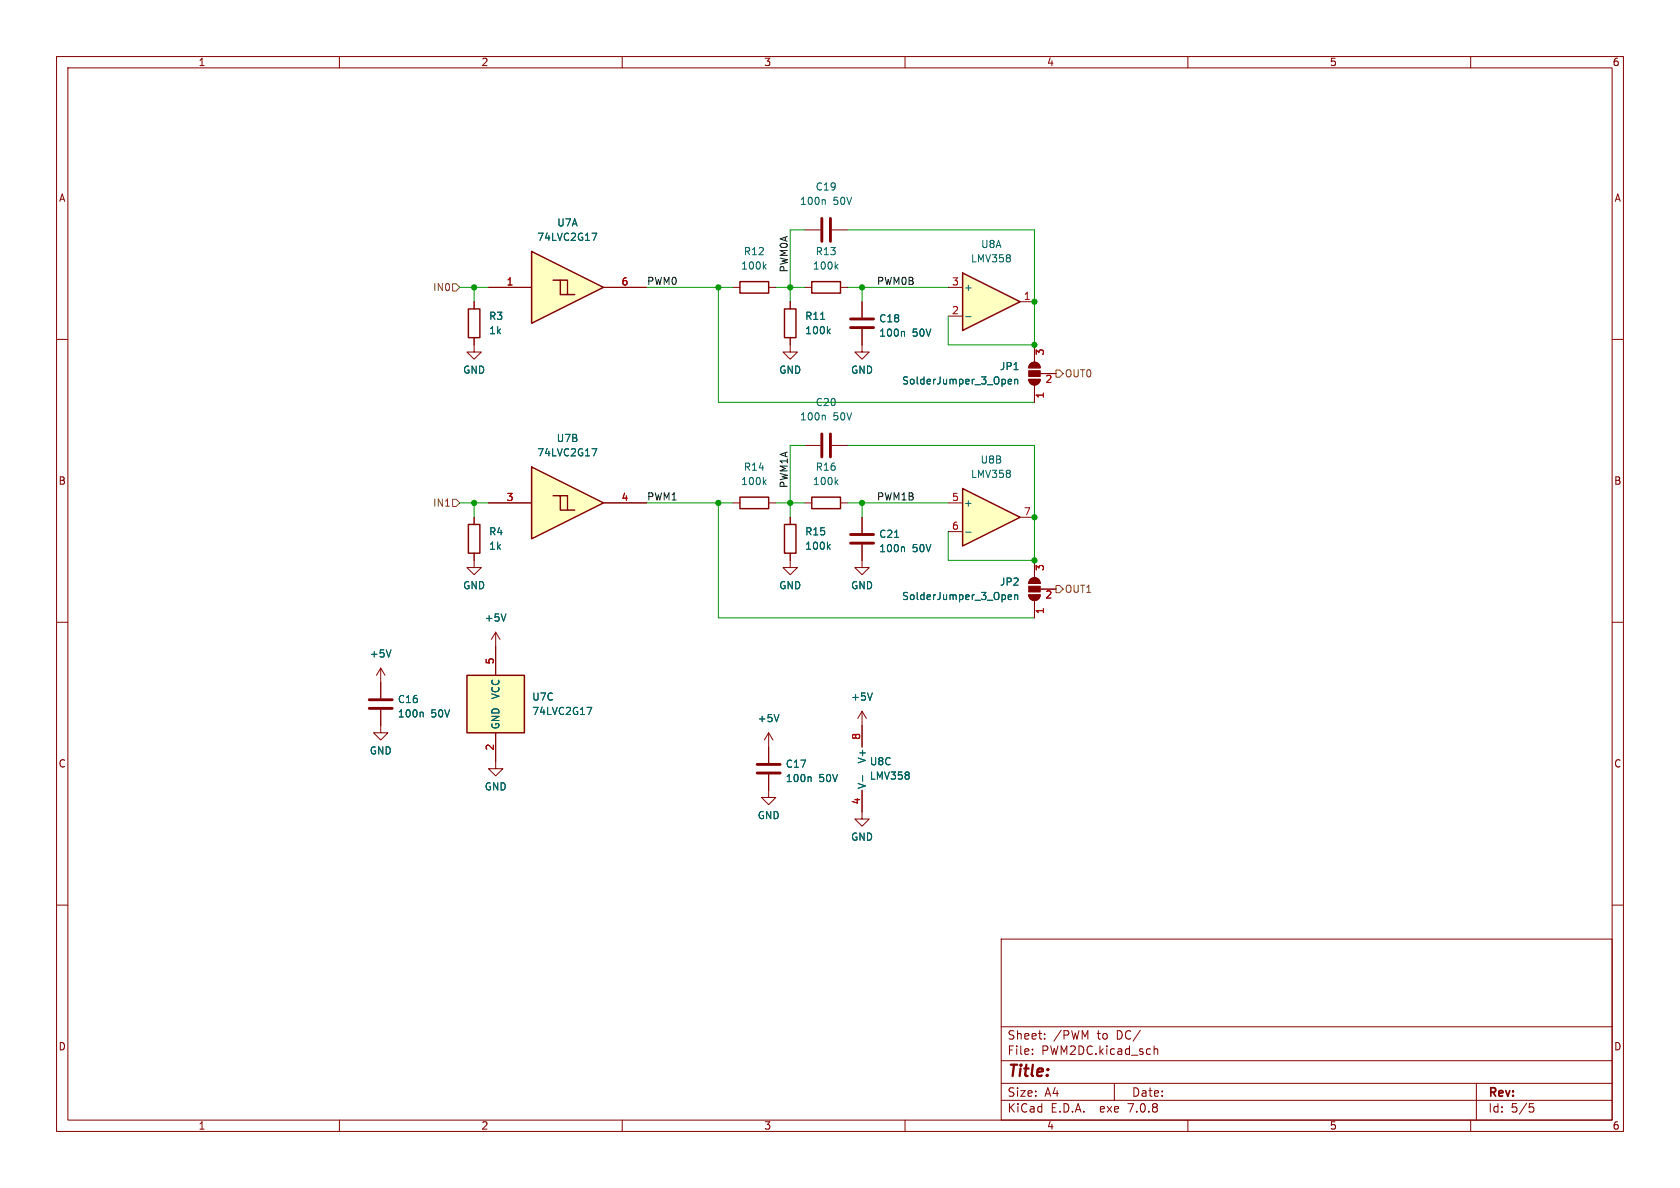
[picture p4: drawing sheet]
<svg xmlns="http://www.w3.org/2000/svg" width="297mm" height="210mm" viewBox="0 0 297 210" stroke-linecap="round" stroke-linejoin="round" font-family="sans-serif">
<g fill="none" stroke="#840000" stroke-width=".18">
<path d="M10 10h277v190h-277zM12 12h273v186h-273zM60 10v2M110 10v2M160 10v2M210 10v2M260 10v2M10 60h2M83.8 59.7v2.5h1.3l-1.3 1.3-1.3-1.3h1.3M83.8 53.3v1.3M285 60h2M181.9 67.1h2a1.02 1.02 0 0 1-1 1 1.02 1.02 0 0 1-1-1z"/>
<path d="M182.2 64.3a1.02 1.02 0 0 1 1.1-.2 1.02 1.02 0 0 1 .6 .9h-2zM182.9 61v3M182.9 68.1v3M183.9 66h2.8M10 110h2M67.3 118.1l-.8 1.3M67.3 118.1v5.3M67.3 118.1l.8 1.3M87.6 111.8v7.6M87.6 111.8l-.7 1.2M87.6 111.8l.8 1.2M285 110h2"/>
<path d="M67.3 125.5v4h1.3l-1.3 1.3-1.3-1.3h1.3M87.6 129.5v6.4h1.3l-1.3 1.3-1.2-1.3h1.2M135.9 136.9v4.1h1.3l-1.3 1.2-1.3-1.2h1.3M135.9 129.5l-.8 1.3M135.9 129.5v5.4M135.9 129.5l.8 1.3M152.4 125.7l-.8 1.3M152.4 125.7v2.6M152.4 125.7l.8 1.3M10 160h2M285 160h2M177 166h108v32h-108z"/>
<path d="M60 198v2M110 198v2M160 198v2M177 194.5h108M177 191.5h108M177 187.5h108M177 181.5h108M182.5 186.3v.1M182.5 185.5v.1M184.7 183.6v.1M184.7 182.8v.1M197 191.5v3"/>
<path d="M204 184.9v1.5M204 185.5l.2-.1 .4 .1 .1 .9M210 198v2M260 198v2M261 191.5v6.5M270.4 195.1h.7M270.5 195.7h.4l.3 .3-.2 .5-.5 .1"/>
</g>
<path d="M178.2 67.5l.6-.2v-.2l-.4-.1-.2 .2 .1 .6h.5M179.4 67.2l.2-.2 .3 .1v.8M179.4 67v.9M69.1 114.9l-.4 1.2M89.4 108.5l-.4 1.3M74.6 125.9l.2 .2v.6M103.8 125h.8l-.5 1.3M137.7 126.3l-.4 1.3M143.2 137.3l.2 .2v.7M154.2 122.5l-.4 1.3" fill="none" stroke="#006464" stroke-width=".18"/>
<g fill="#840000" stroke="#840000" stroke-width=".18">
<path d="M181.9 67.1h2a1.02 1.02 0 0 1-1 1 1.02 1.02 0 0 1-1-1z"/>
<path d="M181.9 65.5h2v1h-2z"/>
<path d="M182.2 64.3a1.02 1.02 0 0 1 1.1-.2 1.02 1.02 0 0 1 .6 .9h-2z"/>
</g>
<path d="M82.8 54.6h2v5.1h-2zM82.5 119.4h10.2v10.1h-10.2z" fill="none" stroke="#840000" stroke-width=".25"/>
<path d="M82.5 119.4h10.2v10.1h-10.2z" fill="#ffffc2" stroke="#ffffc2" stroke-width=".18"/>
<path d="M65.3 125.2h4M65.3 123.7h4M133.9 136.7h4M133.9 135.1h4" fill="none" stroke="#840000" stroke-width=".51"/>
<g fill="#ffffc2">
<path d="M99.1 49.5h1.2v2.6z"/>
<path d="M94 44.5l12.7 6.3-12.7 6.4z"/>
<path d="M97.8 49.5l3.8 2.6h-2.5v-2.6z"/>
</g>
<path d="M94 44.5l12.7 6.3-12.7 6.4zM97.8 49.5h1.3v2.6h2.5M99.1 49.5h1.2v2.6M130.8 49.8h5.1v2h-5.1zM143.5 49.8h5.1v2h-5.1z" fill="none" stroke="#840000" stroke-width=".25"/>
<path d="M86.4 50.8h7.6M106.7 50.8h7.6M129.5 50.8h1.3M135.9 50.8h1.3M142.2 50.8h1.3M148.6 50.8h1.3M152.4 58.2v4h1.3l-1.3 1.3-1.3-1.3h1.3M152.4 53.3v2.8M139.7 61v1.2h1.3l-1.3 1.3-1.3-1.3h1.3M139.7 99.1v1.2h1.3l-1.3 1.3-1.3-1.3h1.3M152.4 139.7v5.1h1.3l-1.3 1.3-1.3-1.3h1.3M152.4 128.3v3.8" fill="none" stroke="#840000" stroke-width=".18"/>
<path d="M104.7 41.2h.8l-.5 1.3M135.1 47.1l.3 .5M135.4 46.7l-.4 .5M147.8 47.1l.3 .5M148.1 46.7l-.4 .5M159.7 58.6l.2 .2v.6M152.5 137.1v1" fill="none" stroke="#006464" stroke-width=".18"/>
<path d="M150.4 57.9h4M150.4 56.4h4" fill="none" stroke="#840000" stroke-width=".51"/>
<path d="M170.2 48.3l10.1 5-10.1 5.1z" fill="#ffffc2"/>
<path d="M138.7 54.6h2v5.1h-2zM170.2 48.3l10.1 5-10.1 5.1zM130.8 87.9h5.1v2h-5.1zM138.7 92.7h2v5.1h-2zM143.5 87.9h5.1v2h-5.1z" fill="none" stroke="#840000" stroke-width=".25"/>
<g fill="none" stroke="#840000" stroke-width=".18">
<path d="M139.7 53.3v1.3M139.7 59.7v1.3M142.2 40.6h2.8M147.1 40.6h2.8M167.6 55.9h2.6M167.6 50.8h2.6M180.3 53.3h2.6M142.2 78.7h2.8M147.1 78.7h2.8M129.5 88.9h1.3M135.9 88.9h1.3M139.7 91.4v1.3"/>
<path d="M139.7 97.8v1.3M142.2 88.9h1.3M148.6 88.9h1.3M152.4 99.1v1.2h1.3l-1.3 1.3-1.3-1.3h1.3"/>
</g>
<path d="M145.7 35.3l.2 .2v.6M145.1 56.5h.7M146.4 58.5l.4 .5M146.8 58.2l-.5 .4M170.7 56h1M145.7 73.4l.2 .2v.6M135.1 85.2l.3 .5M135.4 84.8l-.4 .5M146.4 96.6l.4 .5M146.8 96.3l-.5 .4M147.8 85.2l.3 .5M148.1 84.8l-.4 .5" fill="none" stroke="#006464" stroke-width=".18"/>
<path d="M145.3 38.6v4.1M146.8 38.6v4.1M145.3 76.7v4.1M146.8 76.7v4.1" fill="none" stroke="#840000" stroke-width=".51"/>
<path d="M170.2 86.4l10.1 5-10.1 5.1z" fill="#ffffc2"/>
<path d="M170.2 86.4l10.1 5-10.1 5.1z" fill="none" stroke="#840000" stroke-width=".25"/>
<path d="M152.4 91.4v2.8M152.4 96.3v2.8M167.6 88.9h2.6M167.6 94h2.6M180.3 91.4h2.6" fill="none" stroke="#840000" stroke-width=".18"/>
<path d="M158.2 95h.7M159.7 96.7l.2 .2v.6M170.7 94.1h1" fill="none" stroke="#006464" stroke-width=".18"/>
<path d="M150.4 96h4M150.4 94.5h4" fill="none" stroke="#840000" stroke-width=".51"/>
<g fill="#ffffc2">
<path d="M99.1 87.6h1.2v2.6z"/>
<path d="M94 82.6l12.7 6.3-12.7 6.4z"/>
<path d="M97.8 87.6l3.8 2.6h-2.5v-2.6z"/>
</g>
<path d="M82.8 92.7h2v5.1h-2zM94 82.6l12.7 6.3-12.7 6.4zM97.8 87.6h1.3v2.6h2.5M99.1 87.6h1.2v2.6" fill="none" stroke="#840000" stroke-width=".25"/>
<g fill="none" stroke="#840000" stroke-width=".18">
<path d="M83.8 53.3v1.3M83.8 59.7v1.3M86.4 50.8h7.6M106.7 50.8h7.6M139.7 53.3v1.3M139.7 59.7v1.3M152.4 53.3v2.8M152.4 58.2v2.8M182.9 61v2.5M182.9 68.6v2.5M184.1 66h2.6M83.8 97.8v2.5h1.3l-1.3 1.3-1.3-1.3h1.3"/>
<path d="M83.8 91.4v1.3M86.4 88.9h7.6M106.7 88.9h7.6M139.7 91.4v1.3M139.7 97.8v1.3M152.4 91.4v2.8M152.4 96.3v2.8M182.9 99.1v3M87.6 114.3v5.1M181.9 105.2h2a1.02 1.02 0 0 1-1 1 1.02 1.02 0 0 1-1-1zM182.2 102.4a1.02 1.02 0 0 1 1.1-.2 1.02 1.02 0 0 1 .6 .9h-2zM182.9 106.2v3"/>
<path d="M183.9 104.1h2.8M67.3 120.7v2.7M67.3 125.5v2.8M87.6 129.5v5.1M135.9 132.1v2.8M135.9 136.9v2.8M152.4 128.3v3.8M152.4 139.7v3.8"/>
</g>
<g fill="none" stroke="#006464" stroke-width=".18">
<path d="M104.7 41.2h.8l-.5 1.3M145.1 56.5h.7M146.4 58.5l.4 .5M146.8 58.2l-.5 .4M159.7 58.6l.2 .2v.6M104.7 79.3h.8l-.5 1.3M178.2 67.5l.6-.2v-.2l-.4-.1-.2 .2 .1 .6h.5M179.4 67v.9M179.4 67.2l.2-.2 .3 .1v.8M146.4 96.6l.4 .5M146.8 96.3l-.5 .4M158.2 95h.7"/>
<path d="M159.7 96.7l.2 .2v.6M69.1 114.9l-.4 1.2M89.4 108.5l-.4 1.3M178.2 105.6l.6-.2v-.2l-.4-.1-.2 .2 .1 .6h.5M179.4 105.3l.2-.2 .3 .1v.8M179.4 105.1v.9M74.6 125.9l.2 .2v.6M103.8 125h.8l-.5 1.3M137.7 126.3l-.4 1.3M143.2 137.3l.2 .2v.7M152.5 137.1v1M154.2 122.5l-.4 1.3"/>
</g>
<g fill="#840000" stroke="#840000" stroke-width=".18">
<path d="M181.9 105.2h2a1.02 1.02 0 0 1-1 1 1.02 1.02 0 0 1-1-1z"/>
<path d="M181.9 103.6h2v1h-2z"/>
<path d="M182.2 102.4a1.02 1.02 0 0 1 1.1-.2 1.02 1.02 0 0 1 .6 .9h-2z"/>
</g>
<path d="M80 50.2h.6l.7 .6-.7 .6h-.6zM186.7 65.4h.6l.7 .6-.7 .7h-.6zM80 88.3h.6l.7 .6-.7 .6h-.6zM186.7 103.5h.6l.7 .6-.7 .7h-.6z" fill="none" stroke="#725600" stroke-width=".18"/>
<g fill="none" stroke="#009600" stroke-width=".18">
<path d="M81.3 50.8h5.1M83.8 50.8v2.5M114.3 50.8h15.2M127 50.8v20.3h55.9M137.2 50.8h5M142.2 40.6h-2.5v12.7M149.9 40.6h33v20.4h-15.3v-5.1M149.9 50.8h17.7M152.4 50.8v2.5M142.2 78.7h-2.5v12.7M149.9 78.7h33v20.4h-15.3v-5.1M81.3 88.9h5.1"/>
<path d="M83.8 88.9v2.5M114.3 88.9h15.2M127 88.9v20.3h55.9M137.2 88.9h5M149.9 88.9h17.7M152.4 88.9v2.5"/>
</g>
<g fill="#009600" stroke="#009600" stroke-width=".18">
<circle cx="139.7" cy="50.8" r=".46"/>
<circle cx="127" cy="88.9" r=".46"/>
<circle cx="127" cy="50.8" r=".46"/>
<circle cx="139.7" cy="88.9" r=".46"/>
<circle cx="83.8" cy="88.9" r=".46"/>
<circle cx="83.8" cy="50.8" r=".46"/>
<circle cx="182.9" cy="61" r=".46"/>
<circle cx="182.9" cy="99.1" r=".46"/>
<circle cx="182.9" cy="91.4" r=".46"/>
<circle cx="182.9" cy="53.3" r=".46"/>
<circle cx="152.4" cy="50.8" r=".46"/>
<circle cx="152.4" cy="88.9" r=".46"/>
</g>
<text font-size="2.8" fill="#840000" x="178" y="190.9">Title:</text>
<g font-size="2.1" fill="#840000">
<text x="178" y="184">Sheet:</text>
<text x="186.2" y="184">/PWM</text>
<text x="194" y="184">to</text>
<text x="197.5" y="184">DC/</text>
<text x="178" y="186.7">File:</text>
<text x="184.1" y="186.7">PWM2DC.kicad_sch</text>
<text x="178" y="196.9">KiCad</text>
<text x="178" y="194.1">Size:</text>
<text x="184.7" y="194.1">A4</text>
<text x="185.7" y="196.9">E.D.A.</text>
<text x="194.6" y="196.9">exe</text>
<text x="199.7" y="196.9">7.0.8</text>
<text x="200" y="194.1">Date:</text>
<text x="263" y="194.3">Rev:</text>
<text x="263" y="196.9">Id:</text>
<text x="267.1" y="196.9">5/5</text>
</g>
<g font-size="1.8" fill="#840000">
<text x="35" y="11.9">1</text>
<text x="85" y="11.9">2</text>
<text x="135" y="11.9">3</text>
<text x="185" y="11.9">4</text>
<text x="235" y="11.9">5</text>
<text x="285" y="11.9">6</text>
<text x="10.3" y="35.9">A</text>
<text x="285.3" y="35.9">A</text>
<text x="10.3" y="85.9">B</text>
<text x="285.3" y="85.9">B</text>
<text x="10.3" y="135.9">C</text>
<text x="285.3" y="135.9">C</text>
<text x="10.3" y="185.9">D</text>
<text x="285.3" y="185.9">D</text>
<text x="35" y="199.9">1</text>
<text x="85" y="199.9">2</text>
<text x="135" y="199.9">3</text>
<text x="185" y="199.9">4</text>
<text x="235" y="199.9">5</text>
<text x="285" y="199.9">6</text>
</g>
<g font-size="1.8" fill="#006464">
<text x="144.1" y="33.9">C19</text>
<text x="98.4" y="40.2">U7A</text>
<text x="141.3" y="36.4">100n</text>
<text x="147.3" y="36.4">50V</text>
<text x="94.9" y="42.8">74LVC2G17</text>
<text x="130.9" y="47.9">100k</text>
<text x="131.4" y="45.3">R12</text>
<text x="143.6" y="47.9">100k</text>
<text x="144.1" y="45.3">R13</text>
<text x="171.6" y="46.6">LMV358</text>
<text x="173.3" y="44">U8A</text>
<text x="170.3" y="51.7">+</text>
<text x="86.4" y="56.7">R3</text>
<text x="86.4" y="59.3">1k</text>
<text x="142.2" y="56.7">R11</text>
<text x="142.2" y="59.3">100k</text>
<text x="155.3" y="59.7">100n</text>
<text x="155.3" y="57.2">C18</text>
<text x="161.3" y="59.7">50V</text>
<text x="176.7" y="65.6">JP1</text>
<text x="81.8" y="66.3">GND</text>
<text x="137.7" y="66.3">GND</text>
<text x="144.1" y="72">C20</text>
<text x="150.4" y="66.3">GND</text>
<text x="159.4" y="68.2">SolderJumper_3_Open</text>
<text x="141.3" y="74.5">100n</text>
<text x="147.3" y="74.5">50V</text>
<text x="94.9" y="80.9">74LVC2G17</text>
<text x="98.3" y="78.3">U7B</text>
<text x="131.4" y="83.4">R14</text>
<text x="144.1" y="83.4">R16</text>
<text x="173.3" y="82.1">U8B</text>
<text x="130.9" y="86">100k</text>
<text x="143.6" y="86">100k</text>
<text x="170.3" y="89.8">+</text>
<text x="171.6" y="84.7">LMV358</text>
<text x="86.4" y="94.8">R4</text>
<text x="142.2" y="94.8">R15</text>
<text x="155.3" y="95.3">C21</text>
<text x="86.4" y="97.4">1k</text>
<text x="142.2" y="97.4">100k</text>
<text x="155.3" y="97.8">100n</text>
<text x="161.3" y="97.8">50V</text>
<text x="81.8" y="104.4">GND</text>
<text x="137.7" y="104.4">GND</text>
<text x="150.4" y="104.4">GND</text>
<text x="159.4" y="106.3">SolderJumper_3_Open</text>
<text x="176.7" y="103.7">JP2</text>
<text x="85.6" y="110.1">+5V</text>
<text x="65.3" y="116.4">+5V</text>
<text x="70.2" y="124.5">C16</text>
<text x="88.5" y="123.7" transform="rotate(-90 88.5 123.7)">VCC</text>
<text x="94" y="124.1">U7C</text>
<text x="150.4" y="124.1">+5V</text>
<text x="70.2" y="127">100n</text>
<text x="76.2" y="127">50V</text>
<text x="88.5" y="129" transform="rotate(-90 88.5 129)">GND</text>
<text x="94" y="126.6">74LVC2G17</text>
<text x="133.9" y="127.9">+5V</text>
<text x="65.3" y="133.6">GND</text>
<text x="138.8" y="135.9">C17</text>
<text x="153.3" y="135.1" transform="rotate(-90 153.3 135.1)">V+</text>
<text x="153.7" y="135.5">U8C</text>
<text x="85.6" y="139.9">GND</text>
<text x="138.8" y="138.5">100n</text>
<text x="144.8" y="138.5">50V</text>
<text x="153.3" y="139.6" transform="rotate(-90 153.3 139.6)">V-</text>
<text x="153.7" y="138">LMV358</text>
<text x="133.9" y="145">GND</text>
<text x="150.4" y="148.8">GND</text>
</g>
<g font-size="1.8" fill="#725600">
<text x="76.5" y="51.7">IN0</text>
<text x="188.2" y="66.9">OUT0</text>
<text x="76.5" y="89.8">IN1</text>
<text x="188.2" y="105">OUT1</text>
</g>
<g font-size="1.8" fill="#a90000">
<text x="89.5" y="50.5">1</text>
<text x="109.8" y="50.5">6</text>
<text x="168.2" y="50.5">3</text>
<text x="180.9" y="53.1">1</text>
<text x="168.2" y="55.6">2</text>
<text x="184.9" y="62.9" transform="rotate(-90 184.9 62.9)">3</text>
<text x="184.7" y="68">2</text>
<text x="184.9" y="70.6" transform="rotate(-90 184.9 70.6)">1</text>
<text x="89.5" y="88.6">3</text>
<text x="109.8" y="88.6">4</text>
<text x="168.2" y="88.6">5</text>
<text x="168.2" y="93.7">6</text>
<text x="180.9" y="91.2">7</text>
<text x="184.9" y="101" transform="rotate(-90 184.9 101)">3</text>
<text x="184.7" y="106.1">2</text>
<text x="184.9" y="108.7" transform="rotate(-90 184.9 108.7)">1</text>
<text x="87.4" y="117.5" transform="rotate(-90 87.4 117.5)">5</text>
<text x="152.1" y="130.9" transform="rotate(-90 152.1 130.9)">8</text>
<text x="87.4" y="132.8" transform="rotate(-90 87.4 132.8)">2</text>
<text x="152.1" y="142.3" transform="rotate(-90 152.1 142.3)">4</text>
</g>
<g font-size="1.8" fill="#0f0f0f">
<text x="114.3" y="50.5">PWM0</text>
<text x="139.4" y="48.3" transform="rotate(-90 139.4 48.3)">PWM0A</text>
<text x="154.9" y="50.5">PWM0B</text>
<text x="114.3" y="88.6">PWM1</text>
<text x="139.4" y="86.4" transform="rotate(-90 139.4 86.4)">PWM1A</text>
<text x="154.9" y="88.6">PWM1B</text>
</g>
</svg>
